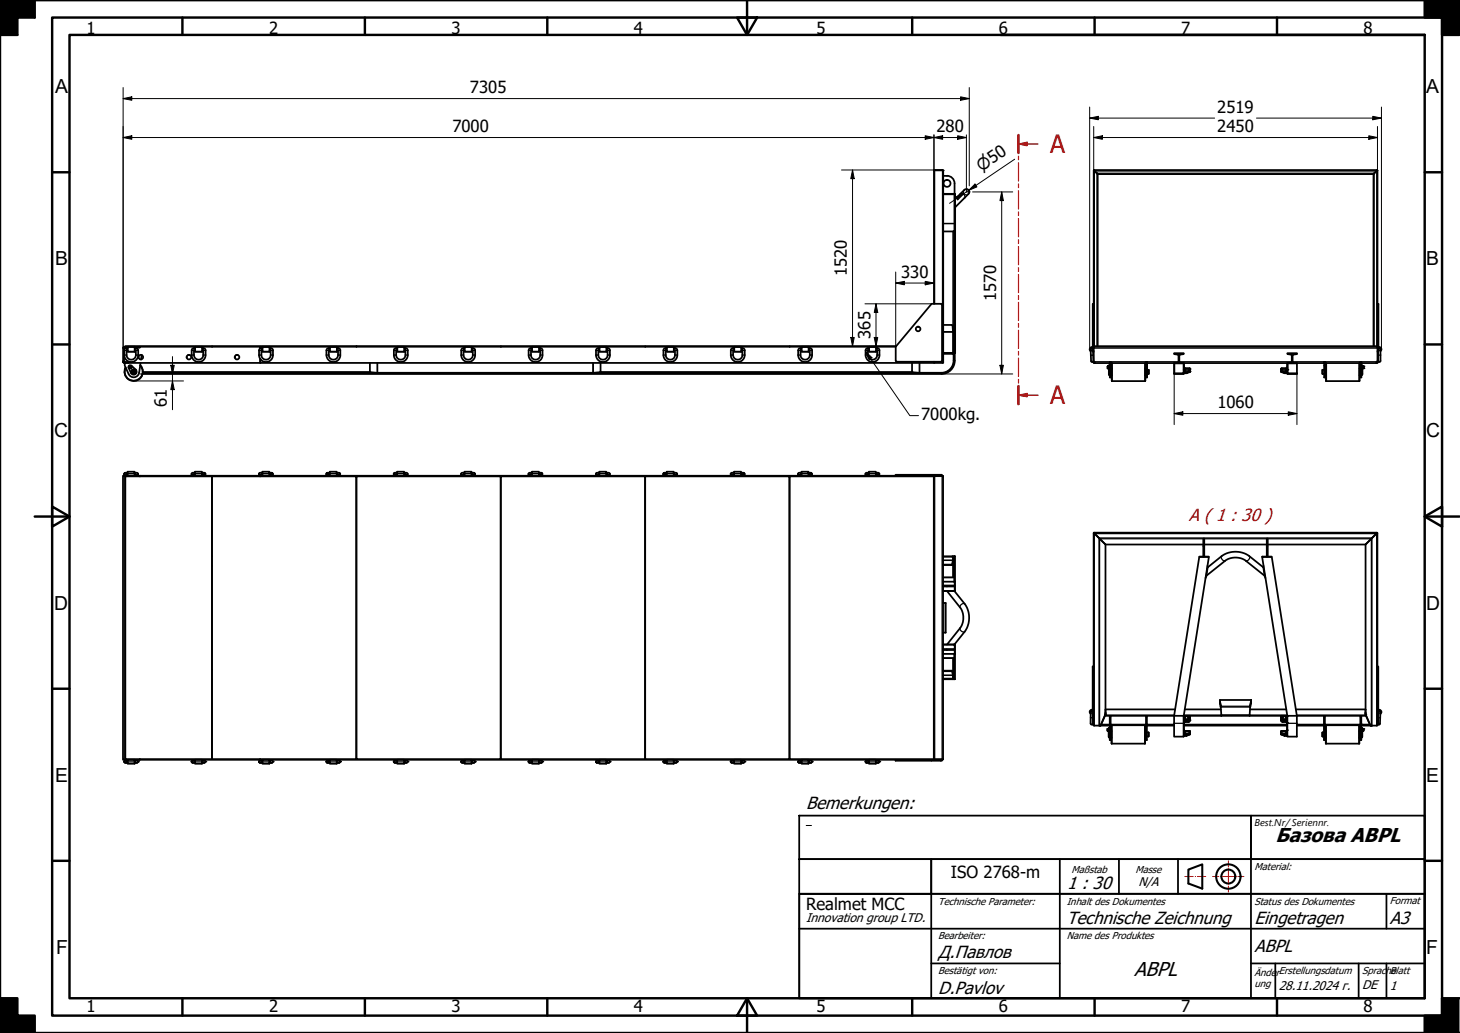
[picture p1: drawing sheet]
<svg xmlns="http://www.w3.org/2000/svg" width="420mm" height="297mm" viewBox="0 0 420 297" stroke-linecap="round" stroke-linejoin="round" font-family="sans-serif">
<!-- layer: Visible (ISO) -->
<g fill="none" stroke="#000" stroke-width=".51">
<path d="M268.8 49.1h2.6v55.3h-2.6M271.4 49h-2.6v38.4M271.4 49h.1M271.4 55.9h3.5v45.6h-.6M271.4 50.6a2.42 2.42 0 0 1 3.3 2.1v3M271.4 55.7l3.4 .2M274.9 57.2l2.6-2.6a.84 .84 0 0 1 1.2 0 .84 .84 0 0 1 0 1.2l-3.8 3.8M314.7 49l.2 .1zM314.7 49v38.4M314.9 48.9v.2M314.9 48.9h81.4M314.9 49.1h.1"/>
<path d="M314.9 49.1l1 1-.2-.3M396.2 49.1l-.9 1 .2-.3M396.2 49.1l-.1 .1M396.3 49.1h.1M396.3 48.9l-.1 .2zM396.4 49l-.1 .1M396.4 49v38.4M274.4 66.5l-3 .1M35.8 99.9h1M35.8 99.9l-.2 .2v3.9h-.2M35.8 99.9l-.1 .2v3.9l.1 .1M36.1 99.7v-.2h24.9v.2"/>
<path d="M36.8 99.7h2v1.5h-2zM38.8 99.9h1.5M40.3 99.7l-4.7 .1-.2 .3v3.9M40.3 99.7v.2h-1.5M40.3 99.7h34.6v.5M56.2 99.7h2v1.5h-2zM61.1 99.7v-.2h41.5v.2v-.2h41.5v.2M74.9 99.7h.1M75.5 99.7h2.1v1.5h-2.1zM95 99.7h1.9v1.5h-1.9zM114.3 99.7h2v1.5h-2zM133.7 99.7h2v1.5h-2z"/>
<path d="M144.2 99.7v-.2h41.5v.2v-.2h41.5v.2M153.1 99.7h2v1.5h-2zM172.5 99.7h2v1.5h-2zM191.9 99.7h2v1.5h-2zM211.3 99.7h2v1.5h-2zM230.7 99.7h2v1.5h-2zM250.1 99.7h2v1.5h-2zM257.8 99.7h-182.9v.4M257.9 99.5h-30.6v.2M270.8 87.4h-2.7l-10.3 12.3v4l.3 .3M270.8 87.4l.3 .3v16l-.3 .3M271.4 93.4l2.7 .2 .2 8h.1a5.2 5.2 0 0 1-1 4.6 3.5 3.5 0 0 1-2.5 1l-8.2-.2-.2-.2v-2.4"/>
<path d="M314.1 99.9l.6-.2v.3l-.6 .1M314.1 99.9l-.5 .5 .3 .6M314.5 99.7v-12.3h.2v12.3l-.2 .1M314.9 99.7v-.1h81.3v.1M315.9 99.6v-49.5h79.4v49.5M396.4 99.7l1 .4 .1 .5-.2 .4M396.4 100l.7 .2 .2 .4M396.4 87.4h.3v12.4M396.4 87.4v12.3h.3M396.4 99.7h-81.7v4.7h.3M396.4 99.7v4.2M35.4 104l.1 .2"/>
<path d="M35.4 104v.1M35.4 104.1h.1M35.6 104l.2 .1M35.6 101.5h.1M35.8 104.2h1.1v.2l-1.4-.2M35.8 104.1l.1 .1M35.9 104.4v.7l1.1 2.5a1.6 1.6 0 0 0 1.7 .9 1.6 1.6 0 0 0 1.4-1.4l.3-2.7M35.9 104.4h-.2l.2 .2M36.8 100.1l-.7 .1-.3 .2v2l.7 1.2 1.1 .5 1.4-.4 .7-1v-2.3l-.2-.2-.7-.1M36.8 100.8h-.4v1.3a1.33 1.33 0 0 0 1.4 1.3 1.33 1.33 0 0 0 1.3-1.3v-1.3h-.3M37.2 105.1l.6 .1 1.3 1.1a.86 .86 0 0 1-.1 1.3 .86 .86 0 0 1-1.3-.3l-.7-1.5zM37.2 105.6l.1 .2"/>
<path d="M37.2 105.7l.3 .2M37.3 105.7l.2 .2M37.4 105.8v.1M37.4 105.3l-.2 .2M37.4 105.9h.1M37.4 105.9h.2M37.5 105.3h.2M37.6 105.3l-.3 .4M37.6 105.3l.2 .2M37.6 105.3l-.4 .4M37.8 105.4v.2M37.8 105.5l-.3 .4"/>
<path d="M37.8 105.5v.1M37.8 105.7l-.1 .1M37.8 105.6l-.3 .3M38.3 106.9l.1 .1M38.4 106.8l-.1 .1M38.4 106.8l.2 .1-.2 .1M38.5 106.8l.1 .2h-.2M38.5 106.8h-.1M40.3 105.1a2.59 2.59 0 0 1-1.5 4.4 2.59 2.59 0 0 1-2.6-3.8M40.4 105a2.66 2.66 0 0 1 .1 3.6 2.66 2.66 0 0 1-3.5 .5 2.66 2.66 0 0 1-.9-3.5M40.8 102.1l-.2 1.3M56.2 100.1l-.7 .1-.3 .3v1.9l.6 1.2 1.2 .5 1.4-.4 .7-1v-2.2l-.2-.3-.7-.1"/>
<path d="M56.2 100.8h-.4v1.3a1.33 1.33 0 0 0 1.3 1.3 1.33 1.33 0 0 0 1.4-1.3v-1.3h-.3M74.9 103.2v1.2h-37.9v-.3h-1.2M74.9 103.3v1.1h193.9v-.4M75.5 100.1l-.7 .1-.2 .2v2l.6 1.2 1.1 .5 1.4-.4 .7-.9 .1-2.2-.2-.4-.7-.1M75.5 100.8h-.3v1.3a1.33 1.33 0 0 0 1.4 1.3 1.33 1.33 0 0 0 1.3-1.3v-1.3h-.3M95 100.1l-.8 .1-.2 .2v2.2l.7 1 1.1 .5 1.2-.3 .6-.6 .3-.6v-2.2l-.3-.2-.7-.1M95 100.8h-.4v1.3a1.33 1.33 0 0 0 1.3 1.3 1.33 1.33 0 0 0 1.4-1.3v-1.3h-.4M106.4 104.4l.1 2.6 2 .2h62.3l2-.2v-2.6M114.3 100.1l-.6 .1-.3 .2v2l.7 1.2 1 .5 1.3-.3 .9-1.1v-2.3l-.2-.2-.8-.1M114.3 100.8h-.3v1.3a1.33 1.33 0 0 0 1.3 1.3 1.33 1.33 0 0 0 1.4-1.3v-1.3h-.4M133.7 100.1l-.7 .1-.2 .3v1.9l.6 1.2 1.1 .5 1.4-.4 .8-1v-2.2l-.3-.3-.7-.1M133.7 100.8h-.3v1.3a1.33 1.33 0 0 0 1.3 1.3 1.33 1.33 0 0 0 1.4-1.3v-1.3h-.4"/>
<path d="M153.1 100.1l-.7 .1-.2 .2-.1 2 .7 1.2 1.1 .5 1.4-.4 .7-.9 .1-2.3-.3-.3-.7-.1M153.1 100.8h-.3v1.3a1.33 1.33 0 0 0 1.3 1.3 1.33 1.33 0 0 0 1.4-1.3v-1.3h-.4M172.5 100.1l-.7 .1-.2 .2-.1 2 .8 1.2 1 .5 1.3-.3 .6-.6 .3-.6v-2.2l-.3-.2-.7-.1M172.5 100.8h-.3v1.3a1.33 1.33 0 0 0 1.3 1.3 1.33 1.33 0 0 0 1.4-1.3v-1.3h-.4M191.9 100.1l-.6 .1-.3 .2-.1 2 .7 1.2 1.1 .5 1.3-.3 .8-1.1v-2.3l-.2-.2-.7-.1M191.9 100.8h-.3v1.3a1.33 1.33 0 0 0 1.3 1.3 1.33 1.33 0 0 0 1.3-1.3v-1.3h-.3M211.3 100.1l-.7 .1-.2 .3-.1 1.9 .7 1.2 1.1 .5 1.4-.4 .7-1 .1-2.2-.3-.3-.7-.1M211.3 100.8h-.3v1.3a1.33 1.33 0 0 0 1.3 1.3 1.33 1.33 0 0 0 1.3-1.3v-1.3h-.3M230.7 100.1l-.7 .1-.2 .2-.1 2 .7 1.2 1.1 .5 1.4-.4 .7-.9 .1-2.2-.3-.4-.7-.1M230.7 100.8h-.3v1.3a1.33 1.33 0 0 0 1.3 1.3 1.33 1.33 0 0 0 1.3-1.3v-1.3h-.3M250.1 100.1l-.7 .1-.2 .2-.1 2 .7 1.2 1.1 .5 1.2-.3 .7-.6 .2-.6v-2.2l-.2-.2-.7-.1M250.1 100.8h-.3v1.3a1.33 1.33 0 0 0 1.3 1.3 1.33 1.33 0 0 0 1.3-1.3v-1.3h-.3"/>
<path d="M258.1 104h12.7M271.4 101.5h2.7v.3M274.8 101.5a5.6 5.6 0 0 1-1.2 4.9 3.8 3.8 0 0 1-2.7 1.1h-229.9M314.1 100.1l-.2 .2v.3M314.5 100v.3M314.5 104.1h.4l.1 .3M314.6 100.9l.1 .1-.1 .2M314.6 103.8l-.3 .3-.3-.3-.1-3.3 .3-.4 .3 .4 .2 3.3M314.7 104.2h.3M315 104.4h4.4v-.3h.3v.3h10.1v-.3h.3v.3h7.8M318.8 105.5v.3M318.8 105.8v.1"/>
<path d="M318.8 105.3v.2M318.8 105.3h.2l-.2 .2M318.8 105.3v.6M319 105.5v.3h-.2M319 105.4h.1M319 105.9h-.2M319 105.3v.6M319.1 105.3v.6M319.4 104.1v4.4h.3v-4.4M319.4 105.1h-.3v2.7h.3M319.4 104.2h.3M319.4 105.2h.3"/>
<path d="M319.7 107.5h.1M319.7 106.3h.1M319.7 105.8h.1M319.7 105.4h.1M319.8 107.9h.1M319.8 105.4v.4M319.8 105.9v2M319.8 105.9v.1M319.8 105.9h.1M319.9 105.9v2M319.9 107.9v.1M319.9 105.9h.1"/>
<path d="M319.9 104.4l.1 5.2M320 104.4v5.2M320 109.6h9.5M329.5 104.4v5.2M329.6 105.9h.1M329.6 104.4l-.1 5.2M329.6 105.9v2M329.6 107.9v.1M329.6 107.9h.1M329.7 105.9v2M329.7 105.9l.1 .1M329.8 107.5h.1"/>
<path d="M329.8 106.3h.1M329.8 107.9h-.1M329.8 104.1v4.4h.3v-4.4M329.8 104.2h.3M329.8 105.2h.3M330.1 107.5h.4M330.1 106.3h.4M330.5 106.3v1.2M337.9 101.7l1.2 .3v2.4M337.9 107.4h2.7M337.9 101.7h2.7M337.9 104.4v3"/>
<path d="M337.9 107.3v.1M337.9 104.4v2.9M337.9 104.4h2.7l-2.7 .1M339.2 104.1h.2v.3h-.2zM339.4 102.2v2.2M340.6 107.3v.1M340.6 104.5v2.8h-2.7M340.6 104.4h30M340.6 101.7l-1 .3-.2 .2M340.7 104.4l.1 1.4 1.7 .1v1l-1 .4h-.9M370.4 104.4v1.4l-1.7 .1v1l1 .4h.9M370.5 107.4h2.7"/>
<path d="M370.5 101.7h2.7M370.5 107.3v.1M370.5 101.7l.1 .1M370.6 107.3l-.1 .1M370.6 104.4v2.9M370.6 104.4h2.6l-2.6 .1M370.6 101.8l1 .2M371.6 102l.2 .2-.1 2.2M371.8 104.1h.2v.3h-.2zM372 102.2v2.2M373.2 107.3v.1M373.2 101.7l-1.2 .5"/>
<path d="M373.2 104.4h7.8v-.3h.3v.3h10.2v-.3h.3v.3h4.3M373.2 104.5v2.8h-2.6M380.6 106.3v1.2M380.6 107.5h.5M380.6 106.3h.5M381.1 104.1v4.4h.2v-4.4M381.1 104.2h.2M381.1 105.2h.2M381.3 107.5h.1M381.3 106.3h.1M381.4 107.9h.1M381.4 107.9h.2"/>
<path d="M381.4 105.9h.2M381.4 105.9v2M381.4 105.9v.1M381.6 105.9v2M381.6 107.9v.1M381.6 105.9h.1M381.6 104.4l.1 5.2M381.7 109.6h9.5M381.7 104.4v5.2M391.2 104.4v5.2M391.2 105.9h.1M391.3 107.9h.1"/>
<path d="M391.3 105.9h.1M391.3 105.9v2M391.3 107.9l-.1 .1M391.4 105.4v.4M391.4 105.8h.1M391.4 105.4h.1M391.4 105.9v2M391.4 105.9v.1M391.4 107.5h.1M391.4 106.3h.1M391.4 107.9h.1M391.5 104.1v4.4h.3v-4.4"/>
<path d="M391.5 104.2h.3M391.5 105.2h.3M391.8 105.1h.2v2.7h-.2M392 105.3v.6M392 106.3h.1M392 106.3v1.2M392.1 107.5l-.1 .1M392.1 105.3v.6M392.2 105.9h.2M392.2 105.5h.2M392.4 105.9h.1M392.4 105.3h-.2v.6h.2"/>
<path d="M392.4 105.3v.6M396.2 104.2h.2M396.3 104l-.2 .4M396.3 104h.1M396.4 103.9l-.1 .1M396.6 100.5v3.3M396.6 100.5l.3-.4 .4 .4v3.3M396.6 100.9l-.2 .1 .2 .2M396.7 104h-.3v.4h-.3M396.7 100v.2M397.3 103.8l-.3 .3-.4-.3M36.1 137h24.9v81.3h-24.9z"/>
<path d="M36.7 136.7l2 .1M36.7 135.9l-.8 .1-.2 .2 .3 .5h.7M36.7 136.6h-.6M38.7 136.7v-1.1h-2v1.2M38.7 135.9l.8 .1 .2 .2-.2 .5h-.8M38.7 136.6h.6M40.2 137v-.2h34.6v.2M40.3 137v-.2h-4.9v81.7h4.7M56.1 136.7l2 .1M56.1 135.9l-.7 .1-.3 .2 .3 .5h.7M56.1 136.6h-.6M58.1 136.7v-1.1h-2v1.2"/>
<path d="M58.1 135.9l.8 .1 .2 .2-.2 .5h-.8M58.1 136.6h.6M61 137.1h.1M61 137h41.5v81.3h-41.5zM75.5 136.7l2 .1M75.5 135.9l-.8 .1-.2 .3 .2 .4h.8M75.5 136.6h-.6M77.5 136.7v-1.1h-2v1.2M77.5 135.9l.8 .1 .2 .2-.2 .5h-.8M77.5 136.6h.6M94.9 136.7l2 .1M94.9 135.9h-.7l-.3 .3 .2 .4 .8 .1"/>
<path d="M94.9 136.6h-.6M96.9 136.7v-1.1h-2v1.2M96.9 135.9l.8 .1 .2 .3-.1 .3-.9 .1M96.9 136.6h.6M102.5 137.1h.1M102.6 137h41.5v81.3h-41.5zM114.3 136.7l2 .1M114.3 135.9l-.8 .1-.2 .2 .2 .5h.8M114.3 136.6h-.6M116.3 136.7v-1.1h-2v1.2M116.3 135.9l.8 .1 .2 .2-.2 .5h-.8M116.3 136.6h.6"/>
<path d="M133.7 136.7l2 .1M133.7 135.9l-.8 .1-.2 .2 .2 .5h.8M133.7 136.6h-.6M135.7 136.7v-1.1h-2v1.2M135.7 135.9l.8 .1 .2 .2-.2 .5h-.8M135.7 136.6h.6M144.1 137.1h.1M144.1 137h41.5v81.3h-41.5zM153.1 136.7l2 .1M153.1 135.9l-.8 .1-.2 .3 .2 .4h.8M153.1 136.6h-.6M155.1 136.7v-1.1h-2v1.2"/>
<path d="M155.1 135.9l.8 .1 .2 .2-.2 .5h-.8M155.1 136.6h.6M172.5 136.7l2 .1M172.5 135.9h-.7l-.3 .3 .1 .4 .9 .1M172.5 136.6h-.6M174.5 136.7v-1.1h-2v1.2M174.5 135.9l.8 .1 .2 .3-.2 .3-.8 .1M174.5 136.6h.6M185.6 137.1h.1M185.7 137h41.5v81.3h-41.5zM191.9 136.7l2 .1M191.9 135.9l-.8 .1-.2 .2 .2 .5h.8"/>
<path d="M191.9 136.6h-.6M193.9 136.7v-1.1h-2v1.2M193.9 135.9l.7 .1 .3 .2-.3 .5h-.7M193.9 136.6h.6M211.3 136.7l2 .1M211.3 135.9l-.8 .1-.2 .2 .2 .5h.8M211.3 136.6h-.6M213.3 136.7v-1.1h-2v1.2M213.3 135.9l.8 .1 .2 .2-.3 .5h-.7M213.3 136.6h.6M227.2 137.1h.1M230.7 136.7l2 .1"/>
<path d="M230.7 135.9l-.8 .1-.2 .3 .2 .4h.8M230.7 136.6h-.6M232.7 136.7v-1.1h-2v1.2M232.7 135.9l.7 .1 .3 .2-.3 .5h-.7M232.7 136.6h.6M250.1 136.7l2 .1M250.1 135.9h-.7l-.3 .3 .1 .4 .9 .1M250.1 136.6h-.7M252.1 136.7v-1.1h-2v1.2M252.1 135.9l.7 .1 .3 .3-.2 .3-.8 .1M252.1 136.6h.6M257.7 136.8h-182.8v.2"/>
<path d="M257.7 136.8h11.2M268.1 136.8v-.3h3v.3M268.1 136.5h-10.4v.3M268.7 136.8v81.7M268.8 137h-41.6v81.3h41.5M268.8 137h2.5M268.9 136.8h2.4l.1 .2M268.9 136.8l-.2 .2M269 136.9l-.3 .2M271.1 136.9l.3 .2M271.4 137h.1M271.4 137v81.3"/>
<path d="M61 160h.1M271.4 160h3.4v7.2M274.1 160l.1 1.3M274.6 160l-.4 1.2M274.7 160l-.5 1.2M314.7 153.3l.3 .1zM314.7 153.3v55.3h4.6v-.1M314.8 153.2l.1 .2M314.8 153.2h81.5M314.9 153.4l3.2 3.2M315 153.4l3.2 3.2M315.9 154.3h.1"/>
<path d="M318.1 156.6v48.6M318.2 156.6h28.1M346.3 154.9h.3v5.1h-.3zM346.6 156.6h18M364.6 154.9h.2v5.1h-.2zM364.8 156.6h28.2M393 156.6v48.6M394.8 154.7l-1.8 1.9M395.2 154.3h.1M396.1 153.4l.2-.2-3.3 3.4M396.2 153.3h.1M396.3 153.3h.1"/>
<path d="M396.4 153.3v55.3h-4.6v-.1M61 162.7h.1M271.4 170h3.3M271.4 167.3h3.3v2.6h-3.3M271.4 173.3l.8 .1v8.5l-.8 .1M271.4 168.4h3.3v.2h-3.3M271.4 166h3.2M271.4 168.4v.2M272.5 170l3.8 4.7a5.2 5.2 0 0 1 0 5.9l-3.8 4.7M274.2 161.3v-.2l-.1 1.1-.2 .2h-2.5M274.2 161.3l-.2 1.2h-2.6M274.2 160.1h.2l-.2 .2"/>
<path d="M274.2 161.3h.1M274.2 161.1h.1M274.6 167.3l.2-.1-.1 2.8M274.6 169.9l.1 .1M274.7 170l3.3 4.3 .7 1.6 .2 1.5-.2 1.8-.5 1.5-3.5 4.6M345.2 160.2h2.6M347.2 165.6l5.4-4.3a5.2 5.2 0 0 1 5.9 0l5.4 4.3M347.2 165.6l-.3 .6M347.5 162.7l.1 .4M347.6 163.1l4.7-3.6 1.3-.6 1.7-.2 1.6 .1 1.8 .6 4.9 3.7M347.6 163.1l-.4 2.5M363.2 160.2h2.8l7.2 45.6v6h-2.7v-6z"/>
<path d="M363.3 160.2h2.6M363.6 163.1l.3 2.5M363.6 162.7v.4M363.9 165.6l.3 .6M61 195.3h.1M61 192.6h.1M271.4 192.9h2.6l.2 1.2M271.4 193h2.6l.2 1.1M271.4 186.6h3.3v.3h-3.3M271.4 189.2h3.2M271.4 186.6v.3M274.1 195.1v.2"/>
<path d="M274.2 194.1v.1M274.2 194h.1M274.2 194.1l.4 1.2M274.2 194l.5 1.3M274.2 195l.2 .1h-3M274.2 194v1.1M274.6 188l.2 .1M274.7 185.3h-3.3l3.3 .1v2.6h-3.3M274.7 185.3l.1 2.8M274.7 185.3l-.1 .1M274.8 188.1v7.2h-3.4M314.7 191.7h-.2v16.6h.2"/>
<path d="M396.4 191.7h.2v16.6h-.2M36.1 219.3h.6M36.7 218.5h2v1.1h-2zM36.7 218.7h-.7l-.3 .2 .2 .4h.8M38.7 218.7h.8l.2 .2-.2 .4h-.8M38.7 219.3h.7M40.2 218.3l-.1 .2M40.3 218.3l-.2 .2M55.5 219.3h.6M56.1 218.5h2v1.1h-2zM56.1 218.7h-.7l-.3 .2 .2 .4h.8M58.1 218.7h.8l.2 .2-.2 .4h-.8"/>
<path d="M58.1 219.3h.7M61 218.1h.1M74.8 218.3v.2h-34.6M74.9 219.3h.6M74.9 218.3v.2h182.8M75.5 218.5h2v1.1h-2zM75.5 218.7h-.7l-.3 .3 .3 .3h.7M77.5 218.7h.8l.2 .2-.1 .4h-.9M77.5 219.3h.7M94.3 219.3h.6M94.9 218.5h2v1.1h-2zM94.9 218.7h-.8l-.2 .2 .2 .4h.8"/>
<path d="M96.9 218.7h.8l.2 .3-.3 .3h-.7M96.9 219.3h.7M102.5 218.1h.1M113.7 219.3h.6M114.3 218.5h2v1.1h-2zM114.3 218.7h-.8l-.2 .2 .2 .4h.8M116.3 218.7h.8l.2 .2-.2 .4h-.8M116.3 219.3h.6M133.1 219.3h.6M133.7 218.5h2v1.1h-2zM133.7 218.7h-.8l-.2 .2 .2 .4h.8M135.7 218.7h.8l.2 .2-.2 .4h-.8"/>
<path d="M135.7 219.3h.6M144.1 218.1h.1M152.4 219.3h.7M153.1 218.5h2v1.1h-2zM153.1 218.7h-.8l-.2 .3 .3 .3h.7M155.1 218.7h.8l.2 .2-.2 .4h-.8M155.1 219.3h.6M171.8 219.3h.7M172.5 218.5h2v1.1h-2zM172.5 218.7h-.8l-.2 .2 .1 .4h.9M174.5 218.7h.7l.3 .3-.3 .3h-.7M174.5 219.3h.6"/>
<path d="M185.6 218.1h.1M191.2 219.3h.7M191.9 218.5h2v1.1h-2zM191.9 218.7h-.8l-.2 .2 .2 .4h.8M193.9 218.7h.7l.3 .2-.2 .4h-.8M193.9 219.3h.6M210.6 219.3h.7M211.3 218.5h2v1.1h-2zM211.3 218.7h-.8l-.2 .2 .2 .4h.8M213.3 218.7h.7l.3 .2-.2 .4h-.8M213.3 219.3h.6M227.2 218.1h.1"/>
<path d="M230 219.3h.7M230.7 218.5h2v1.1h-2zM230.7 218.7h-.8l-.2 .3 .2 .3h.8M232.7 218.7h.7l.3 .2-.2 .4h-.8M232.7 219.3h.6M249.4 219.3h.7M250.1 218.5h2v1.1h-2zM250.1 218.7h-.8l-.2 .2 .1 .4h.9M252.1 218.7h.7l.3 .3-.3 .3h-.7M252.1 219.3h.6M268.1 218.5h-10.4v.2h13.4v-.2M268.7 218.3l.2 .2"/>
<path d="M268.7 218.2l.3 .2M268.7 218.3h.1M268.8 218.3h2.5M268.9 218.5h-.8v.2M271.4 218.3h.1M271.4 218.3l-.1 .2h-2.4M271.4 218.2l-.3 .2M314.4 204.5l-.3-.1-.2 .3-.1 3.3 .3 .4 .4-.2M314.5 204l-.8 .4-.1 .4 .3 .4M314.5 204.3l-.5 .1-.1 .5M316.5 208.6h.1M316.8 208.5h2.5"/>
<path d="M318 205.8h75.1M318.1 205.5h.1M318.1 205.2l-1.5 3.4M318.1 204l.1 1.1M318.1 205.5l-1.4 3.1M318.1 204h20.1M318.2 205.1h.1M318.2 205.1l-.1 .1M318.7 209.6l.1 .6M318.7 209.6h.1M318.7 209.6h.2h-.1M318.8 209.9v.3"/>
<path d="M318.8 209.6v.3M318.9 209.6v.3h-.1M318.9 209.9l-.1 .3M318.9 210.1h.1M318.9 209.6h.1M319 209.6v.6M319.1 209.5v.7M319.1 210.5v1.4M319.3 208.3h.1M319.4 208.3l-.1 .2M319.4 205.8v.3h.2M319.4 209.3h-.3v2.7h.3"/>
<path d="M319.6 208.3l.1 .2M319.6 205.8v7h-.2v-6.7M319.6 208.3h.1M319.6 210.6h.1M319.6 211.8h.1M319.6 209.7h.2M319.6 210h.2M319.7 208.5l.2 .1M319.7 208.5h10.1M319.7 212.2h.1M319.7 212.2h.2M319.7 210.2v2"/>
<path d="M319.7 210.2h.1M319.8 209.7v.3M319.9 208.6v5.2M319.9 210.1l-.2 .1M319.9 208.5v5.3M319.9 208.5h9.6M319.9 213.8h9.6M319.9 208.5v.1M329.5 208.5v5.3M329.5 208.5v.1M329.5 208.6v5.2M329.5 210.1l.2 .1"/>
<path d="M329.7 210.2v2M329.7 212.2h-.2M329.7 210.6h.1M329.7 211.8h.1M329.8 208.3h.1M329.8 208.5v.1h-.3M329.8 208.3v.2M329.8 205.8v.3h.3M330.1 208.3v.2M330.1 205.8v7h-.3v-6.7M330.1 208.3h.1M330.1 210.6h.4"/>
<path d="M330.1 211.8h.4M330.1 208.5v.1h7.8M330.1 208.5h7.8M330.5 210.6v1.2M340.6 205.8v6h-2.7v-6l7.2-45.6h2.8l-7.2 45.6M340.7 208.5h29.7M340.7 208.6h29.7M340.7 211.6h.1M340.8 205.8l-.2 .2M341 204h10.4M342.1 205.9l-.1 .1M342.3 205.8l.2 .2-.1 1.4-1.7 .4v2l.3 .4h1.5v1l-1 .4h-.9"/>
<path d="M351 201.3h9M351.3 203.1v.1M351.3 203.3l.2 2.5M351.3 203.1l-.3-1.8 .3 1.9M359.7 204h10.5M359.8 203.3l-.2 2.5M359.8 203.1v.1M360 201.3l-.2 1.9zM368.8 205.8l-.2 .2 .1 1.4 1.7 .4v2.1l-.3 .3h-1.4l-.1 .9 1 .5h.9M369 205.9l.1 .1M370.3 205.8l.2 .2M370.4 211.6h-.1"/>
<path d="M372.9 204h20.1M373.2 208.5h7.8M380.6 210.6v1.2M380.6 210.6h.4M380.6 211.8h.4M381 208.3v.2M381 205.8v.3h.3M381 208.5v.1h-7.8M381.3 208.3v.2M381.3 205.8v7h-.3v-6.7M381.3 208.3h.1M381.3 210.6h.1"/>
<path d="M381.3 211.8h.1M381.3 208.5l.2 .1M381.3 208.5h10.1M381.4 212.2h.1M381.4 210.2v2M381.4 210.2h.1M381.5 210.2v2M381.5 212.2h.1M381.5 208.6l.1 5.2M381.5 210.1v.1M381.6 208.5v5.3M381.6 208.5l-.1 .1"/>
<path d="M381.6 208.5h9.5M381.6 213.8h9.5M391.1 208.5v5.3M391.1 208.5l.1 .1M391.2 208.6l-.1 5.2M391.2 210.1l.1 .1M391.3 210.2v2M391.3 212.2h-.1M391.4 209.7v.3M391.4 210.6h.1M391.4 211.8h.1M391.4 209.7h.1"/>
<path d="M391.4 210h.1M391.4 208.3h.1M391.4 208.5v.1h-.2M391.5 208.3l-.1 .2M391.5 205.8v.3h.3M391.8 208.3v.2M391.8 205.8v7h-.3v-6.7M391.8 209.3h.2v2.7h-.2M391.8 208.5h2.5M392 210.5v1.4M392 209.5v.7M392.1 209.6h.1"/>
<path d="M392.2 209.6l-.1 .5M392.2 209.6l.1 .1M392.2 209.6h.2M392.2 209.6v.6h.1M392.2 210h.1M392.3 209.6h.1M392.4 209.6l-.1 .6M393 205.1h.1M393 205v.1M393 205.5l1.4 3.1M393 205.1v.1M393 205h.1"/>
<path d="M393 205.2l1.5 3.4M393 204v1M393 205.5h.1M394.5 208.6h.1M396.6 204l.9 .4v.5l-.3 .4M396.6 204.3l.6 .1 .1 .5M396.7 204.5l.3-.1 .3 .4-.2 3.3-.2 .3-.3-.1"/>
<circle cx="272.5" cy="52.7" r="1.01"/>
<circle cx="264.2" cy="94.6" r=".67"/>
<circle cx="37.5" cy="105.6" r=".33"/>
<circle cx="38.5" cy="106.9" r=".67"/>
<circle cx="38.5" cy="106.9" r=".52"/>
<circle cx="38.5" cy="106.9" r=".41"/>
<circle cx="38.5" cy="106.9" r=".12"/>
<circle cx="38.5" cy="106.9" r=".16"/>
<circle cx="40.5" cy="102.7" r=".67"/>
<circle cx="54.4" cy="102.7" r=".67"/>
<circle cx="68.2" cy="102.7" r=".67"/>
</g>
<!-- layer: Visible Narrow (ISO) -->
<g fill="none" stroke="#000" stroke-width=".36">
<path d="M268.8 49h.1M269 49v38.4M269 48.9v.1M271.2 48.9v.1M271.2 49v55.4M271.4 55.9h3.2v47.8h-.1a3.6 3.6 0 0 1-3.6 3.6h-229.8M274.7 55.9v45.6M276.4 55.7a.91 .91 0 0 1 1 .2 .91 .91 0 0 1 .2 1M314.8 49.1l.1 50.5M315 49.2h81.1M315.7 49.8h79.8M315.7 49.9v49.7"/>
<path d="M395.4 49.9v49.7M396.2 49.1v50.5M396.3 49.1h.1M271.4 64.3h3.2M271.4 64.2h3.2M274.2 66.6v28.5M274.5 66.3l-.1 37.4M35.8 99.7v.2M36.8 99.8h2M40.2 99.7v.2M56.2 99.8h2M75.5 99.8h2.1"/>
<path d="M95 99.8h1.9M114.3 99.8h2M133.7 99.8h2M153.1 99.8h2M172.5 99.8h2M191.9 99.8h2M211.3 99.8h2M230.7 99.8h2M250.1 99.8h2M271.4 95.5h2.9M271.4 95.4h2.9M35.4 103.8h.2"/>
<path d="M35.4 104h.2M35.4 100.1h.2M35.6 101.7h.1M35.6 101.8h.1M35.6 101.9h.1M35.6 102.2h.1M35.7 104.1l-.2 .1M35.8 102.1h.6M35.8 104.2v.2M36.4 100.1v.7h-.6M36.8 101h2M39.1 102.1h.7"/>
<path d="M39.1 100.1v.7h.7M40.8 102.2h.1M41.1 107.4h229.8M41.1 106.9h65.4M41.1 107.1h66.6M54 102.2h.8M55.2 102.1h.6M55.8 100.1v.7h-.6M56.2 101h2M58.5 102.1h.7M58.5 100.1v.7h.7M67.8 102.2h.8"/>
<path d="M74.5 102.1h.7M75.2 100.1v.7h-.7M75.5 101h2.1M77.9 102.1h.6M77.9 100.1v.7h.6M93.9 102.1h.7M94.6 100.1v.7h-.7M95 101h1.9M97.3 102.1h.6M97.3 100.1v.7h.6M108.5 104.4v2.8M108.7 104.4v2.8"/>
<path d="M113.3 102.1h.7M114 100.1v.7h-.7M114.3 101h2M116.7 102.1h.6M116.7 100.1v.7h.6M132.7 102.1h.7M133.4 100.1v.7h-.7M133.7 101h2M136.1 102.1h.6M136.1 100.1v.7h.6M152.1 102.1h.7M152.8 100.1v.7h-.7"/>
<path d="M153.1 101h2M155.5 102.1h.6M155.5 100.1v.7h.6M170.6 104.4v2.8M170.8 104.4v2.8M171.5 102.1h.7M171.6 107.1h92.1M172.2 100.1v.7h-.7M172.5 101h2M172.8 106.9h89.7M174.9 102.1h.6M174.9 100.1v.7h.6"/>
<path d="M190.9 102.1h.7M191.6 100.1v.7h-.7M191.9 101h2M194.2 102.1h.7M194.2 100.1v.7h.7M210.3 102.1h.7M211 100.1v.7h-.7M211.3 101h2M213.6 102.1h.7M213.6 100.1v.7h.7M229.7 102.1h.7M230.4 100.1v.7h-.7"/>
<path d="M230.7 101h2M233 102.1h.7M233 100.1v.7h.7M249.1 102.1h.7M249.8 100.1v.7h-.7M250.1 101h2M252.4 102.1h.7M252.4 100.1v.7h.7M264.5 104.4v2.8M264.7 104.4v2.8M269 104v.4M270.9 107.2v.2"/>
<path d="M271.4 101.7h2.7M271.4 101.8h2.7M271.4 101.5h2.9M271.4 101.4h2.9M274.4 101.5v.1M274.6 103.7a3.7 3.7 0 0 1-3.7 3.7M314.6 100.8h-.7M314.6 102.1l-.7 .1M314.7 103.7h.1M314.7 100.1h81.7M314.8 104h.2M315 104h81.1v.3"/>
<path d="M315 104v.3M319.1 107.3h.3M319.1 105.8h.3M319.4 107.6h.3M329.8 107.6h.3M339.4 104.1v.3M340.6 107.1l.2 .1M340.6 106.5h.2v.7M340.6 106.3l.2 .1M340.6 107.3h.1M340.6 106l.4 .2M340.6 106.1l.5 .4"/>
<path d="M340.6 105.7l.4 .5M340.7 104.4v1.2M340.7 105.6l.3 .3M340.8 107.2v.1M340.8 107.2v.1zM340.8 107.3h.1M340.8 106.4l.1 .1M340.8 107.2h.2M340.8 106.4l.2 .1M340.8 106.4h.1M340.9 106.3l-.1 .1M341 106.6v.1"/>
<path d="M341 106.6l-.2 .4M341 107.2l.1 .1M341 106.7v.5M341 106.6h.1M341 106.2h1.4l-.2-.2v.6h-1.1M341 105.9h1.3zM341.1 105.9h1.2M341.1 107.3h.3M341.1 107.3h-.3M341.1 106.6l-.1 .1M341.1 106.5v.1M341.1 106.5h-.1"/>
<path d="M341.4 107.2l.1 .1M341.4 107.2h.1M341.4 107.2h-.3v-.4h1.1l-.7 .4M341.5 107.2v.1M342.3 106.9h.1M342.3 105.9l.2 .2M342.3 105.9h.1M342.4 106.6v.1M342.4 107l-.9 .3M342.5 106.1l-.1 .5M342.5 106.1l-.1 .6M342.5 106.8l-.1 .1z"/>
<path d="M342.5 106.8v.1M342.5 106.1v.7M368.7 106.1v.8M368.7 106.8l.1 .1M368.8 106.8l.1 .1zM368.8 106.9l-.1 .1M368.8 106.9l.8 .4M368.8 106.2v.5M368.8 106.6v.1M368.8 106.2l.1-.2v.6M368.8 106.6h.1M368.8 106.2v.4"/>
<path d="M368.8 105.9h1.3M368.9 105.9l1.3 .1zM368.9 105.9l-.2 .2M368.9 106.2h.1M368.9 106.8h1.2v.4zM368.9 106.6l-.1 .1M369.7 107.2h.1M369.7 107.2v.1M369.8 107.2l-.1 .1M370.1 107.3h.2M370.1 107.3h-.4M370.1 106.5l-1.2 .1"/>
<path d="M370.1 106.5h.1M370.2 106.2h-1.4M370.2 106v.2M370.2 107.2l-.1 .1M370.2 107.2h.1M370.2 106.6v.4v-.3M370.2 106.6v.1M370.2 106.6h-.1l.1 .1M370.3 106.3v.1M370.3 107.2v.1zM370.3 106.4l-.1 .1M370.3 106.4h.1"/>
<path d="M370.3 107l-.1 .2M370.3 107.3h.1M370.4 107.2l-.1 .1M370.4 105.6h.1M370.5 105.6l-.4 .3M370.5 104.4v1.2M370.6 106.5h-.2l-.1 .7M370.6 107.1l-.3 .1M370.6 106.3l-.3 .1M370.6 107.3h-.2M370.6 106.1l-.5 .4M370.6 105.9l-.4 .3"/>
<path d="M370.6 105.7l-.4 .3M371.7 104.1v.3M381.1 107.6h.2M391.5 107.6h.3M391.8 107.3h.2M391.8 105.8h.2M396.1 104h.2M396.4 103.7h.2M396.6 100.8h.7M396.6 102.1h.7M35.7 136.3l.2 .3h.3M35.7 136.3l.4 .3"/>
<path d="M35.8 136.8v81.7M36.4 135.9v.7M36.7 136.2h2M39.1 135.9v.7M39.7 136.3l-.1 .3h-.4M39.7 136.3l-.4 .3M55.1 136.3l.2 .3h.3M55.1 136.3l.4 .3M55.8 135.9v.7M56.1 136.2h2M58.5 135.9v.7M59.1 136.3l-.1 .3h-.4"/>
<path d="M59.1 136.3l-.4 .3M74.5 136.3l.2 .3h.3M74.5 136.3l.4 .3M75.2 135.9v.7M75.5 136.2h2M77.9 135.9v.7M78.5 136.3l-.1 .3h-.4M78.5 136.3l-.4 .3M93.9 136.3l.2 .3h.3M93.9 136.3l.4 .3M94.6 135.9v.7M94.9 136.2h2"/>
<path d="M97.2 135.9v.7M97.9 136.3l-.1 .3h-.4M97.9 136.3l-.4 .3M113.3 136.3l.2 .3h.3M113.3 136.3l.4 .3M114 135.9v.7M114.3 136.2h2M116.6 135.9v.7M117.3 136.3l-.1 .3h-.4M117.3 136.3l-.4 .3M132.7 136.3l.1 .3h.4M132.7 136.3l.4 .3"/>
<path d="M133.4 135.9v.7M133.7 136.2h2M136 135.9v.7M136.7 136.3l-.2 .3h-.3M136.7 136.3l-.4 .3M152.1 136.3l.1 .3h.4M152.1 136.3l.4 .3M152.8 135.9v.7M153.1 136.2h2M155.4 135.9v.7M156.1 136.3l-.2 .3h-.3M156.1 136.3l-.4 .3"/>
<path d="M171.5 136.3l.1 .3h.4M171.5 136.3l.4 .3M172.1 135.9v.7M172.5 136.2h2M174.8 135.9v.7M175.5 136.3l-.2 .3h-.3M175.5 136.3l-.4 .3M190.9 136.3l.1 .3h.4M190.9 136.3l.4 .3M191.5 135.9v.7M191.9 136.2h2M194.2 135.9v.7"/>
<path d="M194.9 136.3l-.2 .3h-.3M194.9 136.3l-.4 .3M210.3 136.3l.1 .3h.4M210.3 136.3l.4 .3M210.9 135.9v.7M211.3 136.2h2M213.6 135.9v.7M214.3 136.3l-.2 .3h-.3M214.3 136.3l-.4 .3M229.7 136.3l.1 .3h.4M229.7 136.3l.4 .3M230.3 135.9v.7"/>
<path d="M230.7 136.2h2M233 135.9v.7M233.7 136.3l-.2 .3h-.3M233.7 136.3l-.4 .3M249.1 136.3l.1 .3h.4M249.1 136.3l.3 .3M249.7 135.9v.7M250.1 136.2h2M252.4 135.9v.7M253.1 136.3l-.2 .3h-.4M253.1 136.3l-.4 .3M268.8 136.9v.1"/>
<path d="M268.9 136.8v.1M269 136.9v81.5M270.7 136.5v.3M271.1 136.9v81.5M271.2 136.8v.1M271.4 136.9l-.1 .1M274.7 160v7.2M314.8 153.3l.1 55.3M315 153.4h81.1M316.3 154.7v53.9M316.3 154.7h78.5M316.4 154.9v53.7"/>
<path d="M316.5 154.9h29.8M346.3 157h.3M346.6 154.9h18M351.5 159.9a1.02 1.02 0 0 0 1.1 1.4M359.6 159.9a1 1 0 0 1-1.1 1.4M364.6 157h.2M364.8 154.9h29.8l.1 53.7M394.8 154.7v53.9M396.2 153.3v55.3M396.2 153.3h.1M271.4 166h3.2M271.4 160.2h2.8"/>
<path d="M271.4 161.1h2.8M272 173.4v8.5M272.5 168.4v.2M273.8 162.4v.1M274.1 162.2v.2M274.1 160.1h.4M274.2 161.4v4.6M274.2 161h.1M274.4 161v5M274.6 160.1v7.2M277.6 173.6a1.02 1.02 0 0 0-1.3 1.1M347.3 163.5l.2 .1"/>
<path d="M271.4 189.2h3.2M271.4 195.1h2.8M271.4 194.1l2.8 .1M272.5 186.6v.3M273.8 192.9v.1M274.1 193v.1M274.1 195.2h.4M274.2 189.2v4.7M274.2 194.3h.1M274.4 189.2v5M274.6 188v7.2M274.7 188.1v7.2"/>
<path d="M276.3 180.6a1.02 1.02 0 0 0 1.3 1.1M314.5 192h.2M396.4 192h.2M36.1 219.3l-.4-.3 .2 .3h.3M36.4 218.7v.6M36.7 219.1h2M39.1 218.7v.6M39.3 219.3h.3l.1-.3-.3 .3M55.5 219.3l-.4-.3 .1 .3h.3M55.8 218.7v.6M56.1 219.1h2M58.5 218.7v.6"/>
<path d="M58.7 219.3h.3l.1-.3-.3 .3M74.9 219.3l-.4-.3 .5 .3M75.2 218.7v.6M75.5 219.1h2M77.9 218.7v.6M78.1 219.3h.3l.1-.3-.4 .3M94.3 219.3l-.4-.3 .1 .3h.3M94.6 218.7v.6M94.9 219.1h2M97.2 218.7v.6M97.5 219.3l.4-.3-.3 .3M113.7 219.3l-.4-.3 .1 .3h.3"/>
<path d="M114 218.7v.6M114.3 219.1h2M116.6 218.7v.6M116.9 219.3l.4-.3-.1 .3zM133.1 219.3l-.4-.3 .1 .3h.3M133.4 218.7v.6M133.7 219.1h2M136 218.7v.6M136.3 219.3h.3l.1-.3-.4 .3M152.4 219.3l-.3-.3 .4 .3M152.8 218.7v.6M153.1 219.1h2"/>
<path d="M155.4 218.7v.6M155.7 219.3l.4-.3-.1 .3zM171.9 219.3l-.4-.3 .1 .3h.3M172.1 218.7v.6M172.5 219.1h2M174.8 218.7v.6M175 219.3l.5-.3-.4 .3M191.2 219.3l-.3-.3 .1 .3h.3M191.5 218.7v.6M191.9 219.1h2M194.2 218.7v.6M194.5 219.3h.3l.1-.3-.4 .3"/>
<path d="M210.6 219.3l-.3-.3 .1 .3h.3M210.9 218.7v.6M211.3 219.1h2M213.6 218.7v.6M213.8 219.3h.3l.2-.3-.4 .3M230 219.3l-.3-.3 .4 .3M230.3 218.7v.6M230.7 219.1h2M233 218.7v.6M233.2 219.3h.3l.2-.3-.4 .3M249.4 219.3l-.3-.3 .1 .3h.3M249.7 218.7v.6"/>
<path d="M250.1 219.1h2M252.4 218.7v.6M252.6 219.3l.5-.3-.4 .3M268.8 218.3v.1M268.9 218.4v.1M270.7 218.5v.2M271.2 218.4v.1M271.3 218.3l.1 .1M313.9 206.4h.6M313.9 205h.6M314.5 208h.2M316.9 208.3h2.5"/>
<path d="M318.1 205.6h19.8M318.1 205.1h.1M318.1 205h.1M319.1 209.5h.3M319.1 210.6h.3M319.4 211.4h.2M319.6 208.3h10.2M319.6 209.7h.2M319.6 210h.2M329.8 211.4h.3M330.1 208.3h7.8M337.9 208h2.7"/>
<path d="M340.6 211.4h.2M340.6 210.7l.2 .1v.6M340.6 210.6h.2zM340.6 211.5l.1 .1M340.6 210.3l.4 .1M340.6 210.4l.5 .4M340.6 206.2h.1M340.6 206h.1M340.6 210h.1M340.6 210l.4 .4M340.7 206.7l-.1 .3M340.7 206.2v.5"/>
<path d="M340.7 209.9l.3 .3M340.7 206h.1M340.7 205.6h10.8M340.7 209.8l-.1 .2M340.7 207.9l-.1 2.1M340.8 205.9h.1M340.7 208.3h29.7M340.7 207.1h.1M340.8 207.1l-.2 .1M340.8 211.4v.1M340.8 207.1v.1M340.8 211.5h.1"/>
<path d="M340.8 205.8l1 .1M340.8 206.7v.3zM340.8 207.1h.1M340.8 211.5v.1M340.8 206l.3 1M340.8 210.7l.1 .1zM340.8 206l-.1 .7M340.8 211.4h.1M340.8 206l-.1 .2M340.8 205.9v.1M340.8 206l.2 .9M340.8 207l-.1 .1"/>
<path d="M340.8 207v.1M340.8 210.6l.3 .2M340.8 210.6v.1M340.8 210.5v.1M340.9 207.1h.1M340.9 206l.2 .7M340.9 206h.1M340.9 206h-.1M340.9 205.9v.1M340.9 210.9v.1M340.9 210.9l-.1 .4M340.9 211.4l.2 .1"/>
<path d="M340.9 211v.4M340.9 210.9h.2M341 207.5h1zM341 210.4h1.3l-.1-.1v.6h-1.1M341 207.3l-.4 .2M341 207.3l-.4 .5M341 207.3h.9M341 207l-.1 .1M341 206.9v.1M341 206.9l-.2 .1M341 207h-.2M341 207v.1"/>
<path d="M341 206l.3 .6M341 206h.8v.9M341 207.5l1 .1M341 210.2h1.3zM341 207.2l-.4 .1M341 207.5l-.3 .4 .3-.4M341 207.5h.1M341 207.2h.2M341 207.1h.2M341 207.5v.1M341 205.9v.1M341 207.1v.1"/>
<path d="M341 210.2h1.3M341.1 211.5l.3 .1M341.1 211.5h-.3M341.1 210.9l-.2 .1M341.1 210.8v.1M341.1 207l.1 .1M341.1 207h.1M341.1 206.7l.1 .3zM341.2 207.1v.1M341.2 207l.1 .1M341.2 207.2h.1M341.3 206.6v.3h.5"/>
<path d="M341.3 207.1h.1M341.3 207.1h-.1M341.3 206.6l-.2 .1M341.3 207.1l-.1 .1M341.3 207.1h.5zM341.3 207.2h.5M341.3 207.1v.1M341.4 211.4v.1M341.4 211.4l.8-.4h-1.1v.5h.3M341.8 206.9h.1M341.8 205.9h.2M341.8 206.9l.1 .1-.1-.1"/>
<path d="M341.8 206h.1M341.8 205.9v.1M341.9 206l.1 .9zM341.9 206h.1M342 207.5h.1M342 205.9h.1M342.1 205.9h.1M342.1 205.9l-.2 .1M342.1 206.9l-.3 .3M342.1 205.9l-.1 .1M342.2 206v.1M342.2 206l-.1 .9"/>
<path d="M342.2 206v-.1l.1 .2M342.2 207l-.3 .3M342.2 207v.4l-.3-.1M342.2 206.1v.9M342.3 210.2l.1 .2M342.3 205.8l-.2 .1M342.3 210.2h.1M342.3 210.9v.1M342.3 206.1l.1 1zM342.4 211.1l-.1 .1M342.4 211.2l-.9 .4M342.4 210.4l-.1 .5"/>
<path d="M342.4 210.4l-.1 .6M342.4 206l-.1-.1 .1 .1-.2 .1M342.4 207.1l-.4 .4M342.4 211.1h.1M342.4 207.1h.1M342.5 210.3l-.1 .8M342.5 206l-.1 1.1M351.3 203.3h8.5M351.3 203.1h8.5M351.5 205.6h8.1M359.6 205.6h10.8M368.6 210.3l.2 .9"/>
<path d="M368.6 206v1.1M368.7 206v1.1zM368.7 207.1l.4 .4zM368.7 211.1l.1 .1zM368.8 211.2h-.1M368.8 211.2l.8 .4M368.8 210.4v.6M368.8 210.9v.1M368.8 210.4l.1-.1v.6M368.8 210.4v.5M368.8 210.9h.1M368.8 206.1h.1"/>
<path d="M368.8 210.2h1.3M368.8 205.8l.1 .1M368.9 205.9h.1M368.9 210.2l1.2 .1zM368.9 205.9l-.2 .1M368.9 210.2l-.2 .2M368.9 207l.3 .3M368.9 207v.3l.3 .2M368.9 210.9l-.1 .1M368.9 206.1v.9M368.9 206l.1 .9M368.9 206v.1"/>
<path d="M368.9 206v-.1l-.1 .2M369 206.9l.3 .3M369 205.9l.1 .1M369 205.9h.1M369 205.9l.3 .1M369.1 207.5h1zM369.1 206v.9zM369.1 207.5h.1M369.1 206.9l.3 .2-.4-.2M369.1 206.9h.2M369.2 207.3h.9M369.2 207.3v.2"/>
<path d="M369.3 206.9h.1M369.3 205.9h-.3M369.3 206h-.2M369.3 205.9v.1M369.3 207.1h.5zM369.3 207.2h.8M369.4 206.9l-.1 .3M369.7 211.4v.1M369.7 211.4l-.8-.4h1.1v.5h-.3M369.9 207h.1M369.8 207.1v.1M369.8 206.6v.3h-.4"/>
<path d="M369.8 207.1h.1M369.9 207.1l-.1 .1M369.9 207l-.1 .1M369.9 207.1h.2M370 206.7l-.1 .3zM370 211.5h.3M370 211.5l-.3 .1M370 207l-.1 .1M370 207h-.1M370.1 210.8l-1.2 .1M370.1 207.2l.4 .1M370.1 207.1h.1"/>
<path d="M370.1 207.1v.1M370.1 206l-.3 .6M370.1 206h-.8v.9M370.1 207.5l.3 .4-.2-.4-1.1 .1M370.1 207.5h.1M370.1 205.9v.1M370.1 207.3l.4 .2M370.1 207.3l.4 .5M370.1 207l.1 .1M370.1 206.9l.2-.9-.3 1M370.1 206.9v.1M370.1 206.9l.2 .1"/>
<path d="M370.1 207h.2M370.1 210.3v.1M370.1 210.4h-1.3M370.1 207v.1M370.2 210.9v.4v-.3M370.2 210.9v.1M370.2 211.4l-.2 .1M370.2 211.4h.1M370.2 206l-.4 .6M370.2 206h-.1M370.2 206h.1M370.2 205.9v.1"/>
<path d="M370.2 210.5l.1 .1M370.3 207l.1 .1M370.3 207v.1M370.3 210.7h.1M370.3 207h.1M370.3 211.4h.1M370.3 210.6l-.2 .2M370.3 205.9l.2 .1zM370.3 206l.1 .7M370.3 206l.2 .2M370.3 205.9v.1M370.3 210.6v.1"/>
<path d="M370.3 210.7l.2-.1zM370.3 206.7v.3zM370.3 207.1h.1M370.3 207.1h-.1M370.3 211.5v.1M370.3 211.3l-.1 .1M370.3 205.8l-1 .1M370.3 206h.2M370.4 211.4l-.1 .1M370.4 207.1l-.1 .1M370.4 207.1h.1M370.4 207.9v2"/>
<path d="M370.4 209.8v.1M370.4 207v.1M370.4 206.7l.1 .3M370.4 209.9l-.3 .3M370.5 206.2l-.1 .5M370.5 206h.1M370.5 206.2h.1M370.5 210.7l-.2 .7M370.5 211.4h-.2M370.5 211.5l-.1 .1M370.5 210.4l-.4 .4M370.5 210.3l-.4 .1"/>
<path d="M370.5 210l-.4 .3M370.5 208h2.7M373.2 205.6h19.8M373.2 208.3h7.8M381 211.4h.3M381.3 208.3h10.2M391.3 209.7h.2M391.3 210h.2M391.5 211.4h.3M391.8 208.3h2.4M391.8 209.5h.2M391.8 210.6h.2"/>
<path d="M393 205.1h.1M393 205h.1M396.4 208h.2M396.6 206.4h.6M396.6 205l.6 .1"/>
<circle cx="38.5" cy="106.9" r=".07"/>
</g>
<!-- layer: Visible (ISO) -->
<g fill="#000">
<circle cx="35.6" cy="104" r=".25"/>
<circle cx="35.8" cy="104.4" r=".25"/>
<circle cx="340.6" cy="106.3" r=".25"/>
<circle cx="370.5" cy="106.3" r=".25"/>
<circle cx="392.4" cy="105.3" r=".25"/>
<circle cx="392.4" cy="105.9" r=".25"/>
<circle cx="274.2" cy="195.1" r=".25"/>
<circle cx="35.7" cy="219" r=".25"/>
<circle cx="39.7" cy="219" r=".25"/>
<circle cx="55.1" cy="219" r=".25"/>
<circle cx="59.1" cy="219" r=".25"/>
<circle cx="74.5" cy="219" r=".25"/>
<circle cx="78.5" cy="219" r=".25"/>
<circle cx="93.9" cy="219" r=".25"/>
<circle cx="97.9" cy="219" r=".25"/>
<circle cx="113.3" cy="219" r=".25"/>
<circle cx="117.3" cy="219" r=".25"/>
<circle cx="132.7" cy="219" r=".25"/>
<circle cx="136.7" cy="219" r=".25"/>
<circle cx="152.1" cy="219" r=".25"/>
<circle cx="156.1" cy="219" r=".25"/>
<circle cx="171.5" cy="219" r=".25"/>
<circle cx="175.5" cy="219" r=".25"/>
<circle cx="190.9" cy="219" r=".25"/>
<circle cx="194.9" cy="219" r=".25"/>
<circle cx="210.3" cy="219" r=".25"/>
<circle cx="214.3" cy="219" r=".25"/>
<circle cx="229.7" cy="219" r=".25"/>
<circle cx="233.7" cy="219" r=".25"/>
<circle cx="249.1" cy="219" r=".25"/>
<circle cx="253.1" cy="219" r=".25"/>
<circle cx="318.7" cy="209.6" r=".25"/>
<circle cx="381" cy="208.3" r=".25"/>
<circle cx="391.8" cy="208.3" r=".25"/>
<circle cx="392.4" cy="209.6" r=".25"/>
<circle cx="394.6" cy="208.6" r=".25"/>
</g>
<!-- layer: Visible Narrow (ISO) -->
<g fill="#000">
<circle cx="271.4" cy="49" r=".18"/>
<circle cx="341" cy="105.9" r=".18"/>
<circle cx="342.3" cy="105.9" r=".18"/>
<circle cx="342.5" cy="106.8" r=".18"/>
<circle cx="342.5" cy="106.1" r=".18"/>
<circle cx="368.7" cy="106.8" r=".18"/>
<circle cx="368.7" cy="106.1" r=".18"/>
<circle cx="368.9" cy="105.9" r=".18"/>
<circle cx="370.1" cy="105.9" r=".18"/>
<circle cx="316.5" cy="208.6" r=".18"/>
<circle cx="318.1" cy="205.5" r=".18"/>
<circle cx="340.7" cy="206" r=".18"/>
<circle cx="340.8" cy="205.9" r=".18"/>
<circle cx="340.8" cy="206" r=".18"/>
<circle cx="340.9" cy="207.1" r=".18"/>
<circle cx="341" cy="207.5" r=".18"/>
<circle cx="341" cy="210.2" r=".18"/>
<circle cx="342" cy="207.5" r=".18"/>
<circle cx="342.3" cy="210.2" r=".18"/>
<circle cx="342.4" cy="207.1" r=".18"/>
<circle cx="368.7" cy="206" r=".18"/>
<circle cx="368.7" cy="210.4" r=".18"/>
<circle cx="368.7" cy="211.1" r=".18"/>
<circle cx="368.7" cy="207.1" r=".18"/>
<circle cx="368.9" cy="210.2" r=".18"/>
<circle cx="370.1" cy="207.5" r=".18"/>
<circle cx="370.1" cy="210.2" r=".18"/>
<circle cx="370.2" cy="207.1" r=".18"/>
<circle cx="370.3" cy="205.9" r=".18"/>
<circle cx="370.5" cy="206" r=".18"/>
<circle cx="370.5" cy="210" r=".18"/>
<circle cx="370.5" cy="207.8" r=".18"/>
<circle cx="393" cy="205.5" r=".18"/>
<circle cx="394.6" cy="208.6" r=".18"/>
</g>
<!-- layer: Hatch (ISO) -->
<g fill="#000">
<path d="M0 0h10v5h-5v5h-5z" fill-rule="evenodd"/>
<path d="M410 0h10v10h-5v-5h-5z" fill-rule="evenodd"/>
<path d="M0 287h5v5h5v5h-10z" fill-rule="evenodd"/>
<path d="M410 292h5v-5h5v10h-10z" fill-rule="evenodd"/>
</g>
<g fill="none" stroke="#f00" stroke-width=".36">
<path d="M293.1 38.8v5.2M293.1 44.9v1M293.1 46.8v5.2M293.1 52.9v1.1M293.1 54.8v5.3M293.1 41.4h2.5M293.1 60.9v1.1M293.1 62.9v5.2M293.1 69v1M293.1 70.9v5.2M293.1 77v1M293.1 78.9v5.2"/>
<path d="M293.1 85v1.1M293.1 86.9v5.3M293.1 93v1.1M293.1 95v5.2M293.1 101.1v1M293.1 103v5.2M293.1 109.1v1M293.1 111v5.2"/>
</g>
<path d="M293.1 38.8v5.2M293.1 111v5.2" fill="none" stroke="#f00" stroke-width=".7"/>
<path d="M293.1 41.4l2.5-.5v1z" fill="#f00"/>
<path d="M293.1 41.4l2.5-.5v1zM295.6 41.4h3.1M293.1 113.6h2.5" fill="none" stroke="#f00" stroke-width=".36"/>
<path d="M293.1 113.6l2.5-.5v1z" fill="#f00"/>
<path d="M293.1 113.6l2.5-.5v1zM295.6 113.6h3.1" fill="none" stroke="#f00" stroke-width=".36"/>
<!-- layer: Border (ISO) -->
<g fill="none" stroke="#000" stroke-width=".7">
<path d="M0 0h10v5h-5v5h-5zM15 5h400v287h-400zM20 10h390v277h-390zM52.5 5v5M105 5v5M157.5 5v5M212.1 5h5.8l-2.9 5zM215 0v10M262.5 5v5M288 10h122M315 5v5M367.5 5v5"/>
<path d="M410 0h10v10h-5v-5h-5zM420 0h-420v297h420h-10v-5h5v-5h5M15 49.5h5M410 49.5h5M15 99h5M410 99h5M10 148.5h10M15 145.7l5 2.8-5 2.9zM410 148.5l5-2.8v5.7zM410 148.5h10M15 198h5M410 198h5"/>
<path d="M15 247.5h5M410 247.5h5M0 287h5v5h5v5h-10zM52.5 287v5M105 287v5M157.5 287v5M215 287l2.9 5h-5.8zM215 287v10M262.5 287v5M315 287v5M367.5 287v5"/>
</g>
<!-- layer: Title (ISO) -->
<g fill="none" stroke="#000" stroke-width=".51">
<path d="M230 234.5h130v12.5h-130zM360 234.5h50v12.5h-50zM230 247h38v10h-38zM305 247v40M322 247v10M339 247v10M360 247v40M399 257v10M410 257v-10h-142v40M230 267h180M268 277h37M360 277h50"/>
<path d="M367 277v10M391 277v10M399 277v10"/>
</g>
<g fill="none" stroke="#f00" stroke-width=".3">
<path d="M341 252h2.4M344 252h.1M344.6 252h2.4M349 252h1.8M351.2 252h.1M351.7 252h3.6M353.5 247.5v1.8M353.5 249.8h.1M353.5 250.3v3.5M353.5 254.3h.1M353.5 254.8v1.7M355.7 252h.1"/>
<path d="M356.2 252h1.8"/>
</g>
<g fill="none" stroke="#000" stroke-width=".59">
<path d="M230 257h180v30h-180zM342 250l4-1.5v7l-4-1.5z"/>
<circle cx="353.5" cy="252" r="3.5"/>
<circle cx="353.5" cy="252" r="2"/>
</g>
<path d="M232 237.4h1.5" fill="none" stroke="#000" stroke-width=".29"/>
<!-- layer: Dimension (ISO) -->
<g fill="none" stroke="#000" stroke-width=".29">
<path d="M35.4 39.5l2.5-.5v1.1zM35.4 28.3l2.5-.5v1zM35.4 39.5h242.7M35.4 25.2v74.9M35.4 28.3h243.5M266.3 39l2.5 .5-2.5 .6zM268.8 39.5l2.5-.5v1.1zM268.8 38.8v10.3M275.6 39l2.5 .5-2.5 .6zM276.4 27.8l2.5 .5-2.5 .5zM278.1 38.8v16.4h1.1M278.9 25.2v28.2"/>
<path d="M313.6 34l2.5-.5v.9zM313.6 34h35.9M313.6 30.8v69.7M314.7 39.5l2.5-.5v1.1zM314.7 39.5h81.7M314.7 36.4v12.6M361.6 34h36M393.9 39l2.5 .5-2.5 .6zM395.1 33.5l2.5 .5-2.5 .4zM396.4 36.4v12.6M397.6 30.8v69.6M242.2 48.9h26.8"/>
<path d="M245.3 48.9l.5 2.5h-1zM245.3 48.9v50.6M275.1 56.6l2.3-.9-1.8 1.8zM278.4 54.4a.84 .84 0 0 1 .4 1.2 .84 .84 0 0 1-1.2 .3 .84 .84 0 0 1-.1-1.3M278.8 54.7l1.8-1.8 .5 .8zM278.9 54.8v.4M279.9 55.2h11.5M280.9 53.3l-7.6 5.2M288.3 55.2l.5 2.5h-1zM288.3 55.2v52.3M292 45.8l-13.2 8.9M257.8 78.2v21.5"/>
<path d="M244.8 97h1l-.5 2.5zM248.9 87.4h19.2M251.6 97h1l-.5 2.5zM252.1 87.4l.5 2.5h-1zM252.1 87.4v12.1M257.8 81.4l2.5-.5v1zM257.8 81.4h11M266.3 80.9l2.5 .5-2.5 .5zM38.5 109.5h14.3M40.3 107.5h.7M49.1 105h1l-.5 2.5zM49.6 109.5l.5 2.5h-1z"/>
<path d="M49.6 102.5v15.3M270.9 107.5h20.5M287.8 105h1l-.5 2.5zM337.9 118.9l2.5-.5v1zM337.9 118.9h35.3M337.9 107.4v14.7M370.7 118.4l2.5 .5-2.5 .5zM373.2 107.3v14.8"/>
</g>
<g fill="#000">
<path d="M35.4 39.5l2.5-.5v1.1zM35.4 28.3l2.5-.5v1zM268.8 39.5l2.5-.5v1.1zM276.4 27.8l2.5 .5-2.5 .5zM313.6 34l2.5-.5v.9zM314.7 39.5l2.5-.5v1.1zM395.1 33.5l2.5 .5-2.5 .4zM245.3 48.9l.5 2.5h-1zM266.3 39l2.5 .5-2.5 .6zM275.6 39l2.5 .5-2.5 .6zM275.1 56.6l2.3-.9-1.8 1.8zM278.8 54.7l1.8-1.8 .5 .8z"/>
<path d="M288.3 55.2l.5 2.5h-1zM393.9 39l2.5 .5-2.5 .6zM244.8 97h1l-.5 2.5zM251.6 97h1l-.5 2.5zM252.1 87.4l.5 2.5h-1zM257.8 81.4l2.5-.5v1zM266.3 80.9l2.5 .5-2.5 .5zM49.1 105h1l-.5 2.5zM49.6 109.5l.5 2.5h-1zM287.8 105h1l-.5 2.5zM337.9 118.9l2.5-.5v1zM370.7 118.4l2.5 .5-2.5 .5z"/>
</g>
<!-- layer: Symbol (ISO) -->
<path d="M249.1 101.1l1.8 1.8-.8 .5zM249.1 101.1l12.7 18.4h2.5" fill="none" stroke="#000" stroke-width=".29"/>
<path d="M249.1 101.1l1.8 1.8-.8 .5z" fill="#000"/>
<g font-size="7.2" fill="#f00">
<text x="302.2" y="44">A</text>
<text x="302.2" y="116.3">A</text>
</g>
<g font-size="5.8">
<text x="367.1" y="242">Базова ABPL</text>
<text x="326.3" y="280.5">ABPL</text>
</g>
<g font-size="5.6">
<text x="15.9" y="26.8">A</text>
<text x="410.4" y="26.8">A</text>
<text x="15.9" y="76.3">B</text>
<text x="410.4" y="76.3">B</text>
<text x="15.6" y="125.8">C</text>
<text x="410.4" y="125.8">C</text>
<text x="15.6" y="175.3">D</text>
<text x="410.4" y="175.3">D</text>
<text x="15.9" y="224.8">E</text>
<text x="410.4" y="224.8">E</text>
<text x="16.2" y="274.3">F</text>
<text x="410.4" y="274.3">F</text>
</g>
<text font-size="5.1" fill="#f00" x="342.2" y="149.8">A ( 1 : 30 )</text>
<g font-size="5.1">
<text x="232" y="232.5">Bemerkungen:</text>
<text x="307.1" y="255.6">1 : 30</text>
<text x="307" y="265.7">Technische Zeichnung</text>
<text x="361" y="265.6">Eingetragen</text>
<text x="400" y="265.6">A3</text>
<text x="270" y="275.5">Д.Павлов</text>
<text x="361" y="273.8">ABPL</text>
<text x="270" y="285.7">D.Pavlov</text>
</g>
<g font-size="4.8">
<text x="24.9" y="9.6">1</text>
<text x="77.4" y="9.6">2</text>
<text x="129.9" y="9.6">3</text>
<text x="182.4" y="9.6">4</text>
<text x="234.9" y="9.6">5</text>
<text x="287.4" y="9.6">6</text>
<text x="339.9" y="9.6">7</text>
<text x="392.4" y="9.6">8</text>
<text x="135.3" y="26.7">7305</text>
<text x="350.3" y="32.3">2519</text>
<text x="130.2" y="38">7000</text>
<text x="269.5" y="37.9">280</text>
<text x="350.3" y="38">2450</text>
<text x="243.7" y="79.5" transform="rotate(-90 243.7 79.5)">1520</text>
<text x="259.3" y="79.8">330</text>
<text x="286.7" y="86.6" transform="rotate(-90 286.7 86.6)">1570</text>
<text x="250.5" y="97.4" transform="rotate(-90 250.5 97.4)">365</text>
<text x="48" y="117.1" transform="rotate(-90 48 117.1)">61</text>
<text x="350.3" y="117.3">1060</text>
<text x="265.1" y="120.8">7000kg.</text>
<text x="273.7" y="252.6">ISO 2768-m</text>
<text x="232" y="261.7">Realmet MCC</text>
<text x="24.9" y="290.9">1</text>
<text x="77.4" y="291">2</text>
<text x="129.9" y="291">3</text>
<text x="182.4" y="290.9">4</text>
<text x="234.9" y="290.9">5</text>
<text x="287.4" y="291">6</text>
<text x="339.9" y="290.9">7</text>
<text x="392.4" y="291">8</text>
</g>
<text font-size="4.6" x="282.4" y="49.4" transform="rotate(-34 282.4 49.4)">⌀50</text>
<g font-size="3.6">
<text x="327.6" y="254.6">N/A</text>
<text x="232" y="265.2">Innovation group LTD.</text>
<text x="368" y="284.6">28.11.2024 г.</text>
<text x="392" y="284.5">DE</text>
<text x="400" y="284.6">1</text>
</g>
<g font-size="2.9">
<text x="308.4" y="251.1">Maßstab</text>
<text x="326.7" y="251">Masse</text>
<text x="361" y="250.1">Material:</text>
<text x="270" y="260.1">Technische Parameter:</text>
<text x="307" y="260.1">Inhalt des Dokumentеs</text>
<text x="361" y="260.1">Status des Dokumentes</text>
<text x="400" y="260">Format</text>
<text x="270" y="270.1">Bearbeiter:</text>
<text x="307" y="270.1">Name des Produktes</text>
<text x="270" y="280.1">Bestätigt von:</text>
<text x="361" y="280.5">Ände</text>
<text x="367.2" y="280.5">rErstellungsdatum</text>
<text x="392" y="280.1">SprachBlatt</text>
<text x="400.3" y="280.1">e</text>
<text x="361" y="283.8">ung</text>
</g>
<text font-size="2.8" x="361" y="237.6">Best.Nr/ Seriennr.</text>
</svg>
